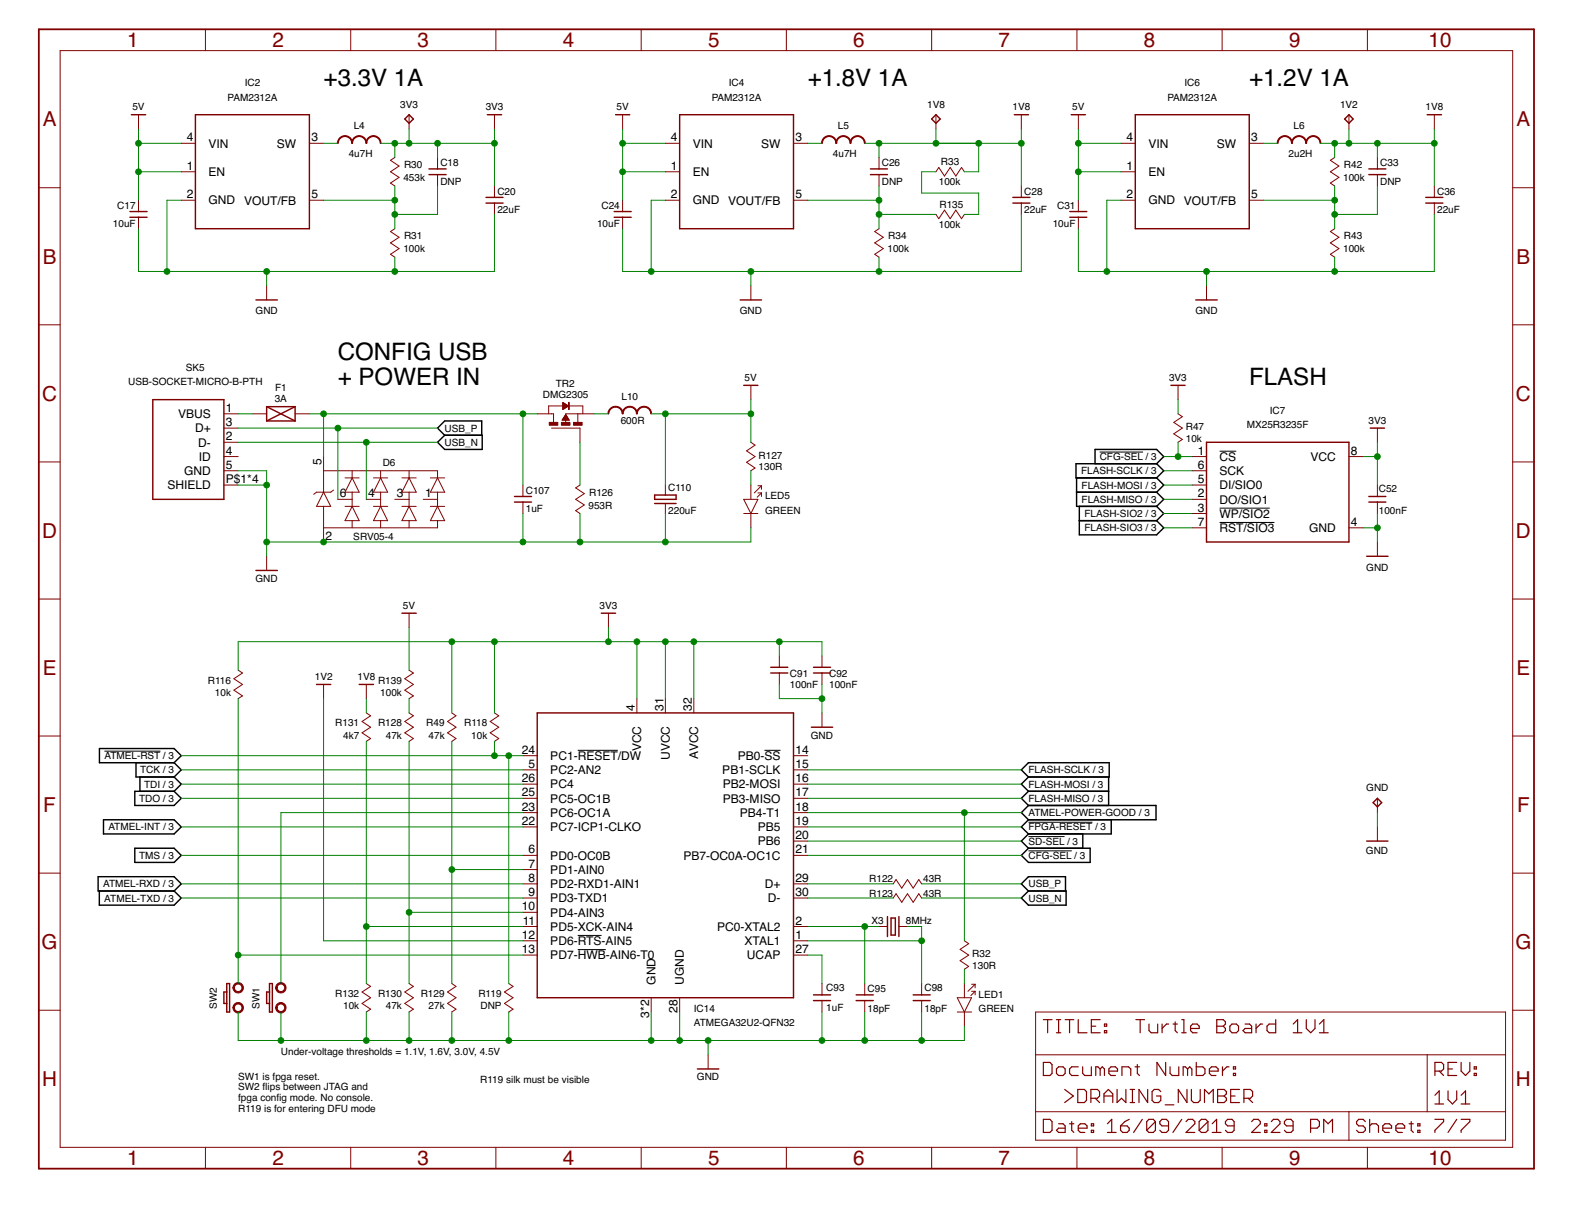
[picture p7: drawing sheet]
<svg xmlns="http://www.w3.org/2000/svg" width="279mm" height="216mm" viewBox="0 0 279 216" stroke-linecap="round" stroke-linejoin="round" font-family="sans-serif">
<path d="M195.5 80.3h7.7M216.8 90.3h8.9M216.8 92.8h9.7M216.8 80.2h2.9M18.6 133.5h9.9M102.7 133.3h7.1M135.9 133.3h2.8M182.8 148.7h6.4M182.8 146.1h11.4M182.8 151.2h7.7M102.7 166.2h4.2M102.7 168.7h5" fill="none" stroke="#000" stroke-width=".18"/>
<g fill="none" stroke="#000" stroke-width=".25">
<path d="M77.8 78.6l1.2-1.3h6.7v2.6h-6.7zM79 77.3l-1.2-1.2 1.2-1.3h6.6v2.5M191.3 84.9v5.1h14.3M191.3 87.5h14.3M191.8 92.5h13.8M191.8 90v5h13.8l1.2-1.2-1.2-1.3M194.6 82.4v-2.5h11l1.2 1.2-1.2 1.3M205.6 87.5l1.2 1.2-1.2 1.3M205.6 82.4l1.2 1.3-1.2 1.2M205.6 82.4h-14.4v2.5h14.4M205.6 84.9l1.2 1.3-1.2 1.3M205.6 90l1.2 1.2-1.2 1.3"/>
<path d="M17.7 133h13.2l1.3 1.3-1.3 1.2h-13.2zM24.2 135.5v2.6h6.7M24.9 138.1v2.5M30.9 135.5l1.3 1.3-1.3 1.3M30.9 138.1l1.3 1.2-1.3 1.3M181.5 136.8l1.3-1.3h14.3v2.6h-14.3zM182.8 138.1l-1.3 1.2 1.3 1.3M197 138.1v5M17.4 155.8h13.5l1.3 1.3-1.3 1.2h-13.5zM17.7 158.3v2.5h13.2l1.3-1.2-1.3-1.3M18.4 145.7h12.5l1.3 1.2-1.3 1.3h-12.5zM24 140.6h6.9l1.3 1.3-1.3 1.2h-6.9z"/>
<path d="M24 150.7h6.9l1.3 1.3-1.3 1.2h-6.9zM181.5 159.6l1.3-1.3h6.7v2.5h-6.7zM182.8 158.3l-1.3-1.2 1.3-1.3h6.6v2.5M182.8 140.6l-1.3 1.3 1.3 1.2M182.8 140.6h14.2M182.8 143.1h22.7v2.6h-22.7M182.8 148.2l-1.3 1.3 1.3 1.2M182.8 150.7h11v2.5h-11l-1.3-1.2zM182.8 145.7l-1.3 1.2 1.3 1.3M182.8 143.1l-1.3 1.3 1.3 1.3M192.4 148.2v2.5M197.5 145.7v2.5h-14.7"/>
</g>
<path d="M6.9 5.2h265.7v202.5h-265.7z" fill="none" stroke="#800000" stroke-width=".32"/>
<g fill="none" stroke="#800000" stroke-width=".18">
<path d="M10.7 9h258.2v194.9h-258.2zM36.5 5.2v3.8M62.3 5.2v3.8M88.1 5.2v3.8M114 5.2v3.8M139.8 5.2v3.8M165.6 5.2v3.8M191.4 5.2v3.8M217.2 5.2v3.8M243 5.2v3.8M6.9 33.4h3.8M24.6 20.4v2.5"/>
<path d="M24.6 35.6v2M24.6 38.6v2M32.2 25.5h2.5M32.2 30.5h2.5M32.2 35.6h2.5M55 25.5h2.5M55 35.6h2.5M70.2 28l-.8 .5 1.5 1-1.5 1 1.5 1-1.5 1 .8 .5M72.7 20.4v2.5M77.8 28v2M77.8 31v2M87.9 20.4v2.5"/>
<path d="M87.9 33v2.1M87.9 36.1v2M110.7 20.4v2.5M110.7 35.6v2M110.7 38.6v2M118.3 25.5h2.5M118.3 30.5h2.5M118.3 35.6h2.5M141 25.5h2.6M141 35.6h2.6M156.2 28v2M156.2 31v2"/>
<path d="M166.3 30.5l.6-.7 1 1.5 1-1.5 1 1.5 1-1.5 .5 .7M166.3 20.4v2.5M166.3 38.1l.6 .8 1-1.6 1 1.6 1-1.6 1 1.6 .5-.8M181.5 20.4v2.5M181.5 33v2.1M181.5 36.1v2M191.7 20.4v2.5M191.7 35.6v2M191.7 38.6v2M199.2 25.5h2.6M199.2 30.5h2.6M199.2 35.6h2.6"/>
<path d="M222 25.5h2.6M222 35.6h2.6M237.2 28l-.7 .5 1.5 1-1.5 1 1.5 1-1.5 1 .7 .5M239.8 20.4v2.5M244.8 28v2M244.8 31v2M254.9 20.4v2.5M254.9 33v2.1M254.9 36.1v2M268.9 33.4h3.7M6.9 57.7h3.8M47.4 50.8v2.5"/>
<path d="M70.2 40.6l-.8 .5 1.5 1.1-1.5 1 1.5 1-1.5 1 .8 .5M133.5 50.8v2.5M156.2 40.6l-.7 .5 1.5 1.1-1.5 1 1.5 1-1.5 1 .7 .5M214.4 50.8v2.5M237.2 40.6l-.7 .5 1.5 1.1-1.5 1 1.5 1-1.5 1 .7 .5M268.9 57.7h3.7M39.8 73.5h2.5M39.8 78.6h2.5M39.8 76.1h2.5M44.9 73.5h2.5M52.5 73.5h2.5M95.5 73.5h2.9v1.6"/>
<path d="M98 76.1h5.1v2.5M99.9 74.6h1.2M100 74.5h1.1M100 74.5h1M100 71.5l1 .6-1 .7zM100 72.7h.1M100 72.7h.2M100 72.6h.3M100 72.5h.4M100 72.5h.5M100 72.4h.7M100 72.3h.8"/>
<path d="M100 72.2h.9M100 72.2h1M100 72.1h.9M100 72h.8M100 71.9h.7M100 71.8h.5M100 71.8h.4M100 71.7h.3M100 71.6h.2M100 71.6h.1M100.1 74.4h.9M100.1 74.3h.9"/>
<path d="M100.2 74.3h.7M100.2 74.2h.7M100.2 74.1h.6M100.3 74.1h.5M100.4 74h.4M100.4 73.9h.3M100.5 73.8h.1M100.5 73.7h.1M100.5 73.7l.7 1h-1.3zM101 72.1h-3.5v1.4M101 72.1h2.6v1.4M102.7 73.5v1.6"/>
<path d="M105.6 73.5h-5.1v1.7M133.5 68.5v2.5M133.5 78.6l.7 .5-1.5 1 1.5 1-1.5 1 1.5 1.1-.7 .5M209.4 68.5v2.5M209.4 73.5l.7 .5-1.5 1.1 1.5 1-1.5 1 1.5 1-.7 .5M244.8 76.1v2.5M6.9 82.1h3.8M39.8 81.1h2.5M39.8 83.7h2.5M39.8 86.2h2.5M47.4 98.8v2.6M57.5 81.1v6.4"/>
<path d="M57.5 90v6.3M57.5 83.7h20.3v1.2M57.5 87.5l1.3 2.5h-2.5zM59.3 87.1l-.5 .4h-2.5l-.5 .3M60 88.7h2.6M61.3 84.9h2.5M61.3 90h2.5M62.6 84.9l1.2 2.6h-2.5zM62.6 90l1.2 2.5h-2.5zM62.6 83.7v1.2M62.6 87.5v2.5M62.6 92.5v1.3"/>
<path d="M65.1 88.7h2.5M66.4 84.9h2.5M66.4 90h2.5M67.6 84.9l1.3 2.6h-2.5zM67.6 90l1.3 2.5h-2.5zM67.6 83.7v1.2M67.6 87.5v2.5M67.6 92.5v1.3M70.2 88.7h2.5M71.4 84.9h2.6M71.4 90h2.6M72.7 83.7v1.2"/>
<path d="M72.7 87.5v2.5M72.7 92.5v1.3M72.7 84.9l1.3 2.6h-2.6zM72.7 90l1.3 2.5h-2.6zM75.2 88.7h2.6M76.5 84.9h2.5M76.5 90h2.5M77.8 87.5v2.5M77.8 92.5v1.3h-20.3M77.8 84.9l1.2 2.6h-2.5zM77.8 90l1.2 2.5h-2.5zM92.9 86.2v2"/>
<path d="M92.9 89.2v2M103.1 86.2l-.8 .5 1.5 1-1.5 1 1.5 1-1.5 1 .8 .5M118.3 86.2v1.8M118.3 89.5v1.7M132.2 91.2h2.5M132.2 88.7h2.5l-1.2 2.5zM133.5 86.2v2.5M133.5 91.2v2.6M134.7 86.3h.6M134.7 87.6h.6M135.3 86.3l-1.2 1.3M135.3 86.3v.7"/>
<path d="M135.3 87.6v.6M135.3 87.6l-.7 .7M211.9 81.1h2.5M211.9 83.7h2.5M211.9 86.2h2.5M211.9 91.2h2.5M211.9 88.7h2.5M211.9 93.8h2.5M239.8 81.1h2.5M239.8 93.8h2.5M244.8 86.2v2M244.8 89.2v2"/>
<path d="M244.8 96.3v2.5M268.9 82.1h3.7M6.9 106.4h3.8M42.3 119.1l.8 .5-1.5 1 1.5 1-1.5 1 1.5 1.1-.8 .4M72.7 109v2.5M72.7 119.1l.8 .5-1.6 1 1.6 1-1.6 1 1.6 1.1-.8 .4M108.1 109v2.5M138.5 116.6v2M138.5 119.6v2M146.1 116.6v2M146.1 119.6v2M268.9 106.4h3.7"/>
<path d="M6.9 130.8h3.8M57.5 121.6v2.5M65.1 126.7l.8 .5-1.6 1 1.6 1-1.6 1 1.6 1-.8 .5M65.1 121.6v2.5M72.7 126.7l.8 .5-1.6 1 1.6 1-1.6 1 1.6 1-.8 .5M80.3 126.7l.7 .5-1.5 1 1.5 1-1.5 1 1.5 1-.7 .5M87.9 126.7l.7 .5-1.5 1 1.5 1-1.5 1 1.5 1-.7 .5M92.9 136.8h2.6M92.9 134.3h2.6M92.9 139.3h2.6M113.2 124.1v2.6M118.3 124.1v2.6"/>
<path d="M123.3 124.1v2.6M141 136.8h2.6M141 134.3h2.6M141 139.3h2.6M146.1 126.7v2.5M268.9 130.8h3.7M6.9 155.2h3.8M92.9 152h2.6M92.9 154.5h2.6M92.9 157.1h2.6M92.9 159.6h2.6M92.9 141.9h2.6"/>
<path d="M92.9 144.4h2.6M92.9 146.9h2.6M141 152h2.6M141 157.1h2.6M141 159.6h2.6M141 141.9h2.6M141 144.4h2.6M141 146.9h2.6M141 149.5h2.6M158.7 159.6l.6-.8 1 1.5 1-1.5 1 1.5 1-1.5 .5 .8M158.7 157.1l.6-.8 1 1.5 1-1.5 1 1.5 1-1.5 .5 .8M244.8 141.9v2.5"/>
<path d="M244.8 146.9v2.6M268.9 155.2h3.7M6.9 179.5h3.8M65.1 174.8l.8 .5-1.6 1 1.6 1-1.6 1 1.6 1-.8 .5M72.7 174.8l.8 .5-1.6 1 1.6 1-1.6 1 1.6 1-.8 .5M80.3 174.8l.7 .5-1.5 1 1.5 1-1.5 1 1.5 1-.7 .5M90.4 174.8l.8 .5-1.5 1 1.5 1-1.5 1 1.5 1-.8 .5M92.9 164.6h2.6M92.9 167.2h2.6M92.9 162.1h2.6M92.9 169.7h2.6M115.7 177.3v2.5"/>
<path d="M120.8 177.3v2.5M141 164.6h2.6M141 167.2h2.6M141 169.7h2.6M146.1 174.8v2M146.1 177.8v2M153.7 174.8v2M153.7 177.8v2M156.2 164.6h1.5M159.8 164.6h1.5M163.8 174.8v2M163.8 177.8v2"/>
<path d="M170.1 179.8h2.6M170.1 177.3h2.6l-1.3 2.5zM171.4 174.8v2.5M171.4 179.8v2.6M171.4 167.2l.8 .5-1.6 1 1.6 1-1.6 1 1.6 1-.8 .5M172.7 174.9h.6M172.7 176.1h.6M173.3 174.9l-1.3 1.2M173.3 174.9v.6M173.3 176.1v.7M173.3 176.1l-.7 .8M184.1 179.8h83.5v22.8h-83.5z"/>
<path d="M268.9 179.5h3.7M125.9 187.4v2.5M184.1 187.4h83.5M184.1 197.5h83.5M239.8 197.5v5.1M253.7 187.4v10.1M36.5 203.9v3.8M62.3 203.9v3.8M88.1 203.9v3.8M114 203.9v3.8M139.8 203.9v3.8M165.6 203.9v3.8"/>
<path d="M191.4 203.9v3.8M217.2 203.9v3.8M243 203.9v3.8"/>
</g>
<g fill="none" stroke="#800000" stroke-width=".21">
<path d="M185.4 188.8h1.2l.4 .4v1.5l-.4 .4h-1.2zM185.4 198.9h1.2l.4 .4v1.6l-.4 .3h-1.2zM185.4 181.2h1.6M186.2 181.2v2.3M187.8 189.9l.4-.3h.7l.4 .3v.8l-.4 .4h-.7l-.4-.4zM187.8 181.2h.7M187.8 183.5h.7M188.2 199.7h.7l.4 .4v1.1h-1.1l-.4-.3 .4-.4h1.1M188.2 181.2v2.3M189.2 193.6l1.6 1.2-1.6 1.1M189.3 181.2h1.6M190.1 199.7h.8"/>
<path d="M190.1 181.2v2.3M190.5 199.3v1.6l.4 .3M191.6 193.6h1.1l.4 .4v1.5l-.4 .4h-1.1zM191.6 181.2v2.3h1.6M191.6 189.6h-1.1l-.4 .3v.8l.4 .4h1.1M192.4 189.6v1.1l.4 .4h1.2v-1.5M193.9 195.2h1.2l.3-.4v-.8l-.3-.4h-1.2v2.3M194 199.7h.4v.4h-.4zM194 182.4h.8M194.7 195.2l.7 .7M195.5 181.2h-1.5v2.3h1.5M195.5 189.9l-.4-.3h-.3v1.5"/>
<path d="M195.5 189.9l.4-.3 .4 .3v1.2M195.5 189.9v1.2M196.2 195.9v-1.5l.8-.8 .8 .8v1.5M196.2 194.8h1.6M196.3 183.1h.4v.4h-.4zM196.3 182h.4v.4h-.4zM196.8 199.7l.8-.8v2.3M197.1 190.3h1.5v-.4l-.4-.3h-.7l-.4 .3v.8l.4 .4h.7M198.5 193.6v2.3l.8-.7 .8 .7v-2.3M199.4 191.1v-1.5h1.2l.4 .3v1.2M200.7 198.9l-.8 .4-.7 .8M200.9 195.9h.8"/>
<path d="M200.9 193.6h.8M201.3 193.6v2.3M201.7 189.6h.8M201.9 181.2h1.5M202.1 189.2v1.5l.4 .4M202.6 181.2v2.3M203 198.9l-1.5 2.3M204 193.6v2.3l-1.6-2.3v2.3M204.2 182v1.1l.4 .4h1.2v-1.5M205.4 199.3v1.6l-.4 .3h-.8l-.4-.3M205.4 199.3l-.4-.4h-.8l-.4 .4v1.6M205.4 199.3l-1.6 1.6"/>
<path d="M206.3 194l-.4-.4h-.8l-.3 .4v1.5l.3 .4h.8l.4-.4v-.7h-.8M206.5 182v1.5M207.1 196.3h1.5M207.2 188.8v2.3l-1.6-2.3v2.3M207.7 182h-.4l-.8 .8M208 189.6v1.1l.3 .4h1.2v-1.5M208.5 182h.8M208.9 181.6v1.5l.4 .4M210 198.9l-1.5 2.3M210 181.2h.4v2.3M210 183.5h.8M210.8 199.3l.4-.4h.8l.4 .4v.4l-1.6 1.5h1.6"/>
<path d="M211 193.6v2.3l-1.6-2.3v2.3M211.1 189.9l-.4-.3h-.4v1.5M211.1 189.9v1.2M211.1 189.9l.4-.3 .3 .3v1.2M211.6 182.8h1.5v-.4l-.3-.4h-.8l-.4 .4v.7l.4 .4h.8M211.8 193.6v1.9l.4 .4h.7l.4-.4v-1.9M212.6 188.8v2.3h1.2l.4-.4v-.8l-.4-.3h-1.2M214.1 195.9v-2.3l.8 .8 .7-.8v2.3M214.7 199.3v1.6l-.4 .3h-.8l-.4-.3M214.7 199.3l-.4-.4h-.8l-.4 .4v1.6M214.7 199.3l-1.6 1.6M214.9 190.3h1.6v-.4l-.4-.3h-.8l-.4 .3v.8l.4 .4h.8"/>
<path d="M215.5 199.7l.7-.8v2.3M216.3 181.2h1.1l.4 .4v.4l-.4 .4 .4 .4v.3l-.4 .4h-1.1zM216.3 182.4h1.1M216.4 193.6h1.2l.4 .4v.4l-.4 .4 .4 .4v.3l-.4 .4h-1.2zM216.4 194.8h1.2M217.3 189.6v1.5M218.4 189.6h-.3l-.8 .7M218.6 182.4l.4-.4h.8l.3 .4v.7l-.3 .4h-.8l-.4-.4zM218.7 194.8h.8M219.2 190.7h.4v.4h-.4zM219.2 189.6h.4v.3h-.4zM220.3 193.6h-1.6v2.3h1.6"/>
<path d="M221.1 195.2h1.1l.4-.4v-.8l-.4-.4h-1.1v2.3M221.3 182h.8l.4 .4v1.1h-1.2l-.4-.4 .4-.3h1.2M221.8 195.2l.8 .7M222.5 199.3l.3-.4h.8l.4 .4v.4l-1.5 1.5h1.5M223.2 182v1.5M224.4 182h-.4l-.8 .8M224.8 199.7h.4v.4h-.4zM226 199.3l.3-.4h.8l.4 .4v.4l-1.5 1.5h1.5M226.7 181.2v2.3h-1.1l-.4-.4v-.7l.4-.4h1.1M229.8 183.5h1.6M229.8 182l.8-.8v2.3M232.2 181.2v1.6l.8 .7 .7-.7v-1.6"/>
<path d="M234.5 182l.8-.8v2.3M234.5 183.5h1.6M242.7 199.3l-.4-.4h-.8l-.4 .4v.4l.4 .4h.8l.4 .4v.4l-.4 .3h-.8l-.4-.3M243.4 198.9v2.3M250.4 199.7h.8M250.8 199.3v1.6l.4 .3M252 199.7h.4v.4h-.4zM255 198.9h1.6v.4l-1.6 1.6v.3M255 190.3h1.2l.4-.4v-.7l-.4-.4h-1.2v2.3M255 194.6l.8-.8v2.4M255 196.2h1.6M255.8 190.3l.8 .8"/>
<path d="M257.4 193.8v1.6l.7 .8 .8-.8v-1.6M257.4 189.9h.7M258.9 198.9l-1.5 2.3M258.9 188.8h-1.5v2.3h1.5M259.7 198.9h1.5v.4l-1.5 1.6v.3M259.7 188.8v1.5l.8 .8 .7-.8v-1.5M259.7 196.2h1.5M259.7 194.6l.8-.8v2.4M262 190.7h.4v.4h-.4zM262 189.6h.4v.3h-.4zM191.6 200.5h1.6v-.4l-.4-.4h-.8l-.4 .4v.8l.4 .3h.8M194 200.9h.4v.3h-.4z"/>
<path d="M196.8 201.2h1.6M199.2 200.1h1.1l.4 .4v.4l-.4 .3h-.8l-.3-.3zM207.7 200.1h-1.2l-.4-.4v-.4l.4-.4h.8l.4 .4v1.6l-.4 .3h-.8l-.4-.3M215.5 201.2h1.5M219.4 200.1h-1.2l-.4-.4v-.4l.4-.4h.8l.4 .4v1.6l-.4 .3h-.8l-.4-.3M224.8 200.9h.4v.3h-.4zM229.8 200.1h-1.1l-.4-.4v-.4l.4-.4h.7l.4 .4v1.6l-.4 .3h-.7l-.4-.3M232.9 200.5h1.2l.4-.4v-.8l-.4-.4h-1.2v2.3M235.3 201.2v-2.3l.8 .8 .7-.8v2.3M243.4 200.1l.4-.4h.8l.4 .4v1.1M245.8 200.5h1.5v-.4l-.4-.4h-.7l-.4 .4v.8l.4 .3h.7M248.1 200.5h1.6v-.4l-.4-.4h-.8l-.4 .4v.8l.4 .3h.8"/>
<path d="M252 200.9h.4v.3h-.4z"/>
</g>
<g fill="none" stroke="#800000" stroke-width=".25">
<path d="M23.1 38.6h3M23.1 37.6h3M23.3 20.4h2.6M34.7 20.4h20.3v20.2h-20.3zM71.9 21.1l.8-.7 .8 .7-.8 .8zM76.2 30h3.1M76.2 31h3.1M86.4 36.1h3M86.4 35.1h3M86.6 20.4h2.6M109.2 38.6h3M109.2 37.6h3"/>
<path d="M109.4 20.4h2.5M120.8 20.4h20.2v20.2h-20.2zM154.7 30h3M154.7 31h3M165.6 21.1l.7-.7 .8 .7-.8 .8zM180 36.1h3M180 35.1h3M180.3 20.4h2.5M190.1 38.6h3.1M190.1 37.6h3.1M190.4 20.4h2.5M201.8 20.4h20.2v20.2h-20.2z"/>
<path d="M239 21.1l.8-.7 .7 .7-.7 .8zM243.3 30h3M243.3 31h3M253.4 36.1h3.1M253.4 35.1h3.1M253.7 20.4h2.5M45.5 53.3h3.8M131.6 53.3h3.7M212.5 53.3h3.8M27.2 71h12.6v17.7h-12.6zM47.4 72.3v2.5M47.4 74.8h5.1"/>
<path d="M47.4 72.3h5.1M47.4 72.3l5.1 2.5M52.5 72.3v2.5M52.5 72.3l-5.1 2.5M132.2 68.5h2.5M208.1 68.5h2.5M214.4 78.6h25.4v17.7h-25.4zM243.5 76.1h2.6M91.4 89.2h3.1M91.4 88.2h3.1M116.4 88h3.8v.7h-3.8zM116.4 89.5h3.8"/>
<path d="M242.9 98.8h3.8M243.3 89.2h3M243.3 88.2h3M45.5 101.4h3.8M71.4 109h2.6M106.9 109h2.5M137 119.6h3M137 118.6h3M144.6 119.6h3M144.6 118.6h3M56.3 121.6h2.5M63.8 121.6h2.6"/>
<path d="M95.5 126.7h45.5v50.6h-45.5zM144.2 129.2h3.8M242.9 149.5h3.8M244.1 142.6l.7-.7 .8 .7-.8 .8zM40.3 174.8h.5v5h-.5zM40.3 176.3h-.5v2h.5M47.9 174.8h.5v5h-.5zM47.9 176.3h-.5v2h.5M144.6 177.8h3M144.6 176.8h3M152.2 177.8h3M152.2 176.8h3"/>
<path d="M157.7 162.9v3.5M158.4 163.1h.7v3.1h-.7zM159.8 162.9v3.5M162.3 177.8h3M162.3 176.8h3M124 189.9h3.8"/>
</g>
<g fill="#800000" stroke="#800000" stroke-width=".18">
<path d="M41.6 178.5a.93 .93 0 0 1 1.5 .1 .93 .93 0 0 1-.5 1.4 .93 .93 0 0 1-1.2-.9h.3a.67 .67 0 0 1 .9-.7 .67 .67 0 0 1 .2 1.1 .67 .67 0 0 1-1.1-.2v-.2h-.3z" fill-rule="evenodd"/>
<path d="M41.8 174.8a.93 .93 0 0 1 1.4 .3 .93 .93 0 0 1-.7 1.3 .93 .93 0 0 1-1.1-.9h.3a.67 .67 0 0 1 .9-.6 .67 .67 0 0 1 .2 1.1 .67 .67 0 0 1-1.1-.3v-.2h-.3v-.3z" fill-rule="evenodd"/>
<path d="M49.2 178.5a.92 .92 0 0 1 1.5 0 .92 .92 0 0 1-.5 1.4 .92 .92 0 0 1-1.2-.8h.3a.68 .68 0 0 1 .9-.6 .68 .68 0 0 1 .2 1.1 .68 .68 0 0 1-1.1-.3v-.2h-.3z" fill-rule="evenodd"/>
<path d="M49.2 175a.92 .92 0 0 1 1.5 0 .92 .92 0 0 1-.5 1.4 .92 .92 0 0 1-1.2-.9h.3a.68 .68 0 0 1 .9-.6 .68 .68 0 0 1 .2 1.2 .68 .68 0 0 1-1.1-.4v-.2h-.3z" fill-rule="evenodd"/>
<path d="M146.4 24.5l.5-.3 .5-.1v.2l-.5 .1-.5 .3-.2 .8h-.2l.1-.5z" fill-rule="evenodd"/>
<path d="M147.4 24.1a1.34 1.34 0 0 1 1.3 1.4h-.2l-.2-.8-.4-.3-.5-.1z" fill-rule="evenodd"/>
<path d="M148.9 24.5l.6-.3 .4-.1v.2l-.5 .1-.4 .3-.3 .8h-.2l.1-.5z" fill-rule="evenodd"/>
<path d="M149.9 24.1a1.3 1.3 0 0 1 1.3 1.4h-.1l-.3-.8-.4-.3-.5-.1z" fill-rule="evenodd"/>
<path d="M151.5 24.5l.5-.3 .4-.1v.2l-.5 .1a1.12 1.12 0 0 0-.7 1.1h-.1l.1-.5z" fill-rule="evenodd"/>
<path d="M152.4 24.1a1.34 1.34 0 0 1 1.4 1.4h-.2l-.2-.8-.4-.3-.6-.1z" fill-rule="evenodd"/>
<path d="M227.4 24.5l.5-.3 .4-.1v.2l-.5 .1-.4 .3-.2 .8h-.2l.1-.5z" fill-rule="evenodd"/>
<path d="M228.3 24.1a1.3 1.3 0 0 1 1.4 1.4h-.1l-.2-.6-.3-.4-.8-.2z" fill-rule="evenodd"/>
<path d="M229.9 24.5l.5-.3 .5-.1v.2l-.5 .1-.4 .3-.3 .8h-.1v-.5z" fill-rule="evenodd"/>
<path d="M230.9 24.1a1.3 1.3 0 0 1 1.3 1.4h-.1l-.3-.8-.4-.3-.5-.1z" fill-rule="evenodd"/>
<path d="M232.5 24.5l.5-.3 .4-.1v.2l-.5 .1-.4 .3-.3 .8h-.1v-.5z" fill-rule="evenodd"/>
<path d="M233.4 24.1a1.3 1.3 0 0 1 1.4 1.4h-.2v-.3a1.19 1.19 0 0 0-1.2-.9z" fill-rule="evenodd"/>
<path d="M60.4 24.5l.5-.3 .4-.1v.2l-.5 .1-.4 .3-.3 .8h-.1v-.5z" fill-rule="evenodd"/>
<path d="M61.3 24.1a1.3 1.3 0 0 1 1.4 1.4h-.2l-.2-.8-.5-.3-.5-.1z" fill-rule="evenodd"/>
<path d="M62.9 24.5l.5-.3 .4-.1v.2l-.5 .1a1.12 1.12 0 0 0-.6 1.1h-.2l.1-.5z" fill-rule="evenodd"/>
<path d="M63.8 24.1a1.34 1.34 0 0 1 1.4 1.4h-.2l-.2-.8-.4-.3-.6-.1z" fill-rule="evenodd"/>
<path d="M65.4 24.5l.5-.3 .5-.1v.2l-.5 .1-.5 .3-.2 .8h-.2l.1-.5z" fill-rule="evenodd"/>
<path d="M66.4 24.1a1.3 1.3 0 0 1 1.3 1.4h-.1l-.3-.8-.4-.3-.5-.1z" fill-rule="evenodd"/>
<path d="M108.5 72.6l.5-.3 .4-.1v.1l-.7 .3-.4 .4-.1 .5h-.1v-.4z" fill-rule="evenodd"/>
<path d="M109.4 72.2a1.3 1.3 0 0 1 1.3 1.3h-.1v-.2a1.14 1.14 0 0 0-1.2-1z" fill-rule="evenodd"/>
<path d="M111 72.6l.5-.3 .4-.1v.1l-.7 .3-.3 .4-.2 .5h-.1l.1-.4z" fill-rule="evenodd"/>
<path d="M111.9 72.2a1.34 1.34 0 0 1 1.4 1.3h-.2l-.1-.5-.3-.4-.8-.3z" fill-rule="evenodd"/>
<path d="M113.5 72.6l.5-.3 .5-.1v.1l-.8 .3-.3 .4-.1 .5h-.2l.1-.4z" fill-rule="evenodd"/>
<path d="M114.5 72.2a1.3 1.3 0 0 1 1.3 1.3h-.1l-.3-.7-.4-.3-.5-.2z" fill-rule="evenodd"/>
</g>
<g fill="#800000" stroke="#800000" stroke-width=".18">
<path d="M97.6 75.1h1.5v.5h-1.5z"/>
<path d="M99.8 75.1h1.5v.5h-1.5z"/>
<path d="M101.9 75.1h1.6v.5h-1.6z"/>
<path d="M101 71.5h.2v1.3h-.2z"/>
</g>
<g fill="none" stroke="#008000" stroke-width=".18">
<path d="M24.6 25.5h7.6M24.6 30.5h7.6M24.6 22.9v12.7M32.2 35.6h-2.5v12.6M57.5 25.5h2.5M57.5 35.6h12.7M67.6 25.5h20.3M70.2 25.5v2.5M70.2 33v7.6M72.7 22.9v2.6M77.8 25.5v2.5M77.8 33v5.1h-7.6"/>
<path d="M87.9 38.1v10.1h-63.3v-7.6M87.9 22.9v10.1M110.7 22.9v12.7M110.7 25.5h7.6M110.7 30.5h7.6M118.3 35.6h-2.6v12.6M143.6 25.5h2.5M143.6 35.6h12.6M153.7 25.5h27.8M156.2 25.5v2.5M156.2 33v7.6M156.2 38.1h10.1"/>
<path d="M166.3 30.5h-2.5v3.8h10.1v3.8h-2.5M166.3 22.9v2.6M173.9 25.5v5h-2.5M181.5 38.1v10.1h-70.8v-7.6M181.5 22.9v10.1M191.7 25.5h7.5M191.7 30.5h7.5M191.7 22.9v12.7M199.2 35.6h-2.5v12.6M224.6 25.5h2.5M224.6 35.6h12.6M234.7 25.5h20.2"/>
<path d="M237.2 25.5v2.5M237.2 33v7.6M239.8 22.9v2.6M244.8 25.5v2.5M244.8 33v5.1h-7.6M254.9 38.1v10.1h-63.2v-7.6M254.9 22.9v10.1M47.4 48.2v2.6M70.2 45.7v2.5M133.5 48.2v2.6M156.2 45.7v2.5M214.4 48.2v2.6"/>
<path d="M237.2 45.7v2.5M42.3 73.5h2.6M42.3 76.1h35.5M42.3 78.6h35.5M55 73.5h40.5M57.5 73.5v7.6M60 76.1v12.6M65.1 78.6v10.1M92.9 73.5v12.7M103.1 78.6v7.6M105.6 73.5h2.5M115.7 73.5h17.8"/>
<path d="M118.3 73.5v12.7M133.5 71v7.6M209.4 71v2.5M209.4 78.6v2.5M244.8 78.6v7.6M42.3 83.7h5.1v15.1M42.3 86.2h5.1M92.9 91.2v5.1M103.1 91.2v5.1M118.3 91.2v5.1M133.5 83.7v2.5M133.5 93.8v2.5h-86.1"/>
<path d="M206.8 93.8h5.1M206.8 83.7h5.1M206.8 86.2h5.1M206.8 88.7h5.1M206.8 81.1h5.1M206.8 91.2h5.1M242.3 93.8h2.5M242.3 81.1h2.5M244.8 91.2v5.1M72.7 111.5v7.6M80.3 114v12.7M87.9 114v12.7"/>
<path d="M108.1 111.5v2.5M113.2 114v10.1M118.3 114v10.1M123.3 114v10.1M138.5 114v2.6M146.1 116.6v-2.6h-103.8v5.1M32.2 136.8h60.7M32.2 139.3h60.7M32.2 134.3h60.7M42.3 124.1v50.7M57.5 124.1v43.1h35.4M65.1 124.1v2.6"/>
<path d="M65.1 131.7v43.1M72.7 124.1v2.6M72.7 131.7v43.1M80.3 131.7v43.1M87.9 131.7v2.6M90.4 134.3v40.5M138.5 121.6v2.5h7.6M143.6 136.8h37.9M143.6 139.3h37.9M146.1 121.6v5.1M32.2 157.1h60.7M32.2 159.6h60.7"/>
<path d="M32.2 141.9h60.7M32.2 146.9h60.7M32.2 152h60.7M80.3 154.5h12.6M92.9 144.4h-43v30.4M143.6 157.1h15.1M143.6 159.6h15.1M143.6 141.9h37.9M143.6 146.9h37.9M143.6 149.5h37.9M143.6 152h37.9M143.6 144.4h37.9"/>
<path d="M163.8 157.1h17.7M163.8 159.6h17.7M171.4 144.4v22.8M244.8 144.4v2.5M42.3 179.8v5.1h129.1v-2.5M42.3 169.7h50.6M49.9 179.8v5.1M65.1 179.8v5.1M65.1 164.6h27.8M72.7 179.8v5.1M72.7 162.1h20.2M80.3 179.8v5.1"/>
<path d="M90.4 179.8v5.1M115.7 179.8v5.1M120.8 179.8v5.1M143.6 169.7h2.5v5.1M143.6 164.6h12.6M143.6 167.2h20.2M146.1 179.8v5.1M153.7 164.6v10.2M153.7 179.8v5.1M161.3 164.6h2.5v10.2M163.8 179.8v5.1M171.4 172.2v2.6"/>
<path d="M125.9 184.9v2.5"/>
</g>
<g fill="#008000" stroke="#008000" stroke-width=".18">
<circle cx="110.7" cy="25.5" r=".51"/>
<circle cx="110.7" cy="30.5" r=".51"/>
<circle cx="191.7" cy="25.5" r=".51"/>
<circle cx="191.7" cy="30.5" r=".51"/>
<circle cx="24.6" cy="25.5" r=".51"/>
<circle cx="24.6" cy="30.5" r=".51"/>
<circle cx="118.3" cy="73.5" r=".51"/>
<circle cx="133.5" cy="73.5" r=".51"/>
<circle cx="146.1" cy="124.1" r=".51"/>
<circle cx="146.1" cy="184.9" r=".51"/>
<circle cx="120.8" cy="184.9" r=".51"/>
<circle cx="125.9" cy="184.9" r=".51"/>
<circle cx="153.7" cy="184.9" r=".51"/>
<circle cx="115.7" cy="184.9" r=".51"/>
<circle cx="90.4" cy="184.9" r=".51"/>
<circle cx="80.3" cy="184.9" r=".51"/>
<circle cx="49.9" cy="184.9" r=".51"/>
<circle cx="65.1" cy="184.9" r=".51"/>
<circle cx="72.7" cy="184.9" r=".51"/>
<circle cx="163.8" cy="184.9" r=".51"/>
<circle cx="244.8" cy="93.8" r=".51"/>
<circle cx="133.5" cy="48.2" r=".51"/>
<circle cx="156.2" cy="48.2" r=".51"/>
<circle cx="115.7" cy="48.2" r=".51"/>
<circle cx="214.4" cy="48.2" r=".51"/>
<circle cx="237.2" cy="48.2" r=".51"/>
<circle cx="196.7" cy="48.2" r=".51"/>
<circle cx="47.4" cy="48.2" r=".51"/>
<circle cx="70.2" cy="48.2" r=".51"/>
<circle cx="29.7" cy="48.2" r=".51"/>
<circle cx="47.4" cy="86.2" r=".51"/>
<circle cx="118.3" cy="96.3" r=".51"/>
<circle cx="47.4" cy="96.3" r=".51"/>
<circle cx="92.9" cy="96.3" r=".51"/>
<circle cx="103.1" cy="96.3" r=".51"/>
<circle cx="57.5" cy="96.3" r=".51"/>
<circle cx="60" cy="76.1" r=".51"/>
<circle cx="65.1" cy="78.6" r=".51"/>
<circle cx="153.7" cy="164.6" r=".51"/>
<circle cx="163.8" cy="167.2" r=".51"/>
<circle cx="209.4" cy="81.1" r=".51"/>
<circle cx="87.9" cy="134.3" r=".51"/>
<circle cx="90.4" cy="134.3" r=".51"/>
<circle cx="42.3" cy="169.7" r=".51"/>
<circle cx="80.3" cy="154.5" r=".51"/>
<circle cx="72.7" cy="162.1" r=".51"/>
<circle cx="65.1" cy="164.6" r=".51"/>
<circle cx="72.7" cy="25.5" r=".51"/>
<circle cx="70.2" cy="25.5" r=".51"/>
<circle cx="77.8" cy="25.5" r=".51"/>
<circle cx="87.9" cy="25.5" r=".51"/>
<circle cx="113.2" cy="114" r=".51"/>
<circle cx="118.3" cy="114" r=".51"/>
<circle cx="87.9" cy="114" r=".51"/>
<circle cx="108.1" cy="114" r=".51"/>
<circle cx="138.5" cy="114" r=".51"/>
<circle cx="123.3" cy="114" r=".51"/>
<circle cx="80.3" cy="114" r=".51"/>
<circle cx="166.3" cy="25.5" r=".51"/>
<circle cx="173.9" cy="25.5" r=".51"/>
<circle cx="181.5" cy="25.5" r=".51"/>
<circle cx="156.2" cy="25.5" r=".51"/>
<circle cx="239.8" cy="25.5" r=".51"/>
<circle cx="237.2" cy="25.5" r=".51"/>
<circle cx="254.9" cy="25.5" r=".51"/>
<circle cx="244.8" cy="25.5" r=".51"/>
<circle cx="171.4" cy="144.4" r=".51"/>
<circle cx="156.2" cy="38.1" r=".51"/>
<circle cx="156.2" cy="35.6" r=".51"/>
<circle cx="237.2" cy="38.1" r=".51"/>
<circle cx="237.2" cy="35.6" r=".51"/>
<circle cx="70.2" cy="35.6" r=".51"/>
<circle cx="70.2" cy="38.1" r=".51"/>
<circle cx="92.9" cy="73.5" r=".51"/>
<circle cx="57.5" cy="73.5" r=".51"/>
<circle cx="244.8" cy="81.1" r=".51"/>
</g>
<g font-size="4.3">
<text x="57.5" y="15.3">+3.3V 1A</text>
<text x="143.6" y="15.3">+1.8V 1A</text>
<text x="222" y="15.3">+1.2V 1A</text>
<text x="60" y="63.9">CONFIG USB</text>
<text x="60" y="68.5">+ POWER IN</text>
<text x="222" y="68.5">FLASH</text>
</g>
<g font-size="3.7" fill="#800000">
<text x="22.6" y="8.4">1</text>
<text x="48.4" y="8.4">2</text>
<text x="74.2" y="8.4">3</text>
<text x="100" y="8.4">4</text>
<text x="125.8" y="8.4">5</text>
<text x="151.7" y="8.4">6</text>
<text x="177.5" y="8.4">7</text>
<text x="203.3" y="8.4">8</text>
<text x="229.1" y="8.4">9</text>
<text x="253.9" y="8.4">10</text>
<text x="7.6" y="22.5">A</text>
<text x="269.5" y="22.5">A</text>
<text x="7.6" y="46.8">B</text>
<text x="269.5" y="46.8">B</text>
<text x="7.5" y="71.2">C</text>
<text x="269.4" y="71.2">C</text>
<text x="7.5" y="95.5">D</text>
<text x="269.4" y="95.5">D</text>
<text x="7.6" y="119.9">E</text>
<text x="269.5" y="119.9">E</text>
<text x="7.7" y="144.3">F</text>
<text x="269.6" y="144.3">F</text>
<text x="7.4" y="168.6">G</text>
<text x="269.3" y="168.6">G</text>
<text x="7.5" y="193">H</text>
<text x="269.4" y="193">H</text>
<text x="22.6" y="207.1">1</text>
<text x="48.4" y="207.1">2</text>
<text x="74.2" y="207.1">3</text>
<text x="100" y="207.1">4</text>
<text x="125.8" y="207.1">5</text>
<text x="151.7" y="207.1">6</text>
<text x="177.5" y="207.1">7</text>
<text x="203.3" y="207.1">8</text>
<text x="229.1" y="207.1">9</text>
<text x="253.9" y="207.1">10</text>
</g>
<g font-size="2.1">
<text x="33.2" y="25.1">4</text>
<text x="37.1" y="26.2">VIN</text>
<text x="49.2" y="26.2">SW</text>
<text x="55.3" y="25.1">3</text>
<text x="119.3" y="25.1">4</text>
<text x="123.1" y="26.2">VIN</text>
<text x="135.3" y="26.2">SW</text>
<text x="141.4" y="25.1">3</text>
<text x="200.2" y="25.1">4</text>
<text x="204.1" y="26.2">VIN</text>
<text x="216.3" y="26.2">SW</text>
<text x="222.4" y="25.1">3</text>
<text x="33.2" y="30.2">1</text>
<text x="33.2" y="35.2">2</text>
<text x="37.1" y="31.3">EN</text>
<text x="55.3" y="35.2">5</text>
<text x="119.3" y="30.2">1</text>
<text x="119.3" y="35.2">2</text>
<text x="123.1" y="31.3">EN</text>
<text x="141.4" y="35.2">5</text>
<text x="200.2" y="30.2">1</text>
<text x="200.2" y="35.2">2</text>
<text x="204.1" y="31.3">EN</text>
<text x="222.4" y="35.2">5</text>
<text x="37.1" y="36.3">GND</text>
<text x="43.4" y="36.3">VOUT/FB</text>
<text x="123.1" y="36.3">GND</text>
<text x="129.4" y="36.3">VOUT/FB</text>
<text x="204.1" y="36.3">GND</text>
<text x="210.4" y="36.3">VOUT/FB</text>
<text x="31.7" y="74.3">VBUS</text>
<text x="34.7" y="76.8">D+</text>
<text x="40.2" y="73.2">1</text>
<text x="40.2" y="75.7">3</text>
<text x="35.2" y="79.4">D-</text>
<text x="35.3" y="81.9">ID</text>
<text x="40.2" y="78.2">2</text>
<text x="40.2" y="80.8">4</text>
<text x="40.2" y="83.3">5</text>
<text x="57.2" y="82.7" transform="rotate(-90 57.2 82.7)">5</text>
<text x="212.9" y="80.8">1</text>
<text x="212.9" y="83.3">6</text>
<text x="216.8" y="81.9">CS</text>
<text x="232.9" y="81.9">VCC</text>
<text x="240.1" y="80.8">8</text>
<text x="29.7" y="87">SHIELD</text>
<text x="32.7" y="84.4">GND</text>
<text x="40.2" y="85.8">P$1*4</text>
<text x="60.4" y="88.4">6</text>
<text x="65.5" y="88.4">4</text>
<text x="70.5" y="88.4">3</text>
<text x="75.6" y="88.4">1</text>
<text x="212.9" y="85.8">5</text>
<text x="212.9" y="88.4">2</text>
<text x="216.8" y="87">DI/SIO0</text>
<text x="216.8" y="89.5">DO/SIO1</text>
<text x="216.8" y="84.4">SCK</text>
<text x="57.9" y="96">2</text>
<text x="212.9" y="90.9">3</text>
<text x="212.9" y="93.4">7</text>
<text x="216.8" y="92">WP/SIO2</text>
<text x="216.8" y="94.5">RST/SIO3</text>
<text x="232.7" y="94.5">GND</text>
<text x="240.1" y="93.4">4</text>
<text x="112.8" y="126.3" transform="rotate(-90 112.8 126.3)">4</text>
<text x="117.9" y="126.3" transform="rotate(-90 117.9 126.3)">31</text>
<text x="123" y="126.3" transform="rotate(-90 123 126.3)">32</text>
<text x="92.8" y="133.9">24</text>
<text x="93.9" y="136.5">5</text>
<text x="97.8" y="137.6">PC2-AN2</text>
<text x="97.8" y="135">PC1-RESET/DW</text>
<text x="114" y="133.5" transform="rotate(-90 114 133.5)">VCC</text>
<text x="119" y="135.1" transform="rotate(-90 119 135.1)">UVCC</text>
<text x="124.1" y="134.8" transform="rotate(-90 124.1 134.8)">AVCC</text>
<text x="128.4" y="137.6">PB1-SCLK</text>
<text x="131.1" y="135">PB0-SS</text>
<text x="141.4" y="133.9">14</text>
<text x="141.4" y="136.5">15</text>
<text x="92.8" y="141.5">25</text>
<text x="92.8" y="139">26</text>
<text x="97.8" y="142.6">PC5-OC1B</text>
<text x="97.8" y="140.1">PC4</text>
<text x="128.5" y="140.1">PB2-MOSI</text>
<text x="128.5" y="142.6">PB3-MISO</text>
<text x="141.4" y="139">16</text>
<text x="141.4" y="141.5">17</text>
<text x="92.8" y="146.6">22</text>
<text x="92.8" y="144">23</text>
<text x="97.8" y="147.7">PC7-ICP1-CLKO</text>
<text x="97.8" y="145.2">PC6-OC1A</text>
<text x="131.5" y="145.2">PB4-T1</text>
<text x="134.7" y="147.7">PB5</text>
<text x="141.4" y="144">18</text>
<text x="141.4" y="146.6">19</text>
<text x="141.4" y="149.1">20</text>
<text x="93.9" y="151.6">6</text>
<text x="93.9" y="154.2">7</text>
<text x="97.8" y="152.7">PD0-OC0B</text>
<text x="97.8" y="155.3">PD1-AIN0</text>
<text x="121.5" y="152.8">PB7-OC0A-OC1C</text>
<text x="134.7" y="150.2">PB6</text>
<text x="141.4" y="151.6">21</text>
<text x="92.8" y="161.8">10</text>
<text x="93.9" y="156.7">8</text>
<text x="93.9" y="159.2">9</text>
<text x="97.8" y="157.8">PD2-RXD1-AIN1</text>
<text x="97.8" y="160.3">PD3-TXD1</text>
<text x="135.9" y="157.8">D+</text>
<text x="136.4" y="160.3">D-</text>
<text x="141.4" y="156.7">29</text>
<text x="141.4" y="159.2">30</text>
<text x="92.8" y="166.8">12</text>
<text x="92.9" y="164.3">11</text>
<text x="97.8" y="162.9">PD4-AIN3</text>
<text x="97.8" y="165.4">PD5-XCK-AIN4</text>
<text x="97.8" y="167.9">PD6-RTS-AIN5</text>
<text x="127.5" y="165.4">PC0-XTAL2</text>
<text x="132.3" y="167.9">XTAL1</text>
<text x="141.4" y="166.8">1</text>
<text x="141.4" y="164.3">2</text>
<text x="92.8" y="169.4">13</text>
<text x="97.8" y="170.5">PD7-HWB-AIN6-T0</text>
<text x="132.8" y="170.5">UCAP</text>
<text x="141.4" y="169.4">27</text>
<text x="116.5" y="175" transform="rotate(-90 116.5 175)">GND</text>
<text x="121.6" y="175" transform="rotate(-90 121.6 175)">UGND</text>
<text x="115.4" y="180.9" transform="rotate(-90 115.4 180.9)">3*2</text>
<text x="120.4" y="180" transform="rotate(-90 120.4 180)">28</text>
</g>
<g font-size="1.8">
<text x="40.4" y="17.9">PAM2312A</text>
<text x="43.5" y="15.3">IC2</text>
<text x="126.5" y="17.9">PAM2312A</text>
<text x="129.5" y="15.3">IC4</text>
<text x="207.5" y="17.9">PAM2312A</text>
<text x="210.5" y="15.3">IC6</text>
<text x="23.5" y="19.6">5V</text>
<text x="62.9" y="22.9">L4</text>
<text x="71.1" y="19.1">3V3</text>
<text x="86.3" y="19.6">3V3</text>
<text x="109.6" y="19.6">5V</text>
<text x="148.9" y="22.9">L5</text>
<text x="164.8" y="19.1">1V8</text>
<text x="180" y="19.6">1V8</text>
<text x="190.6" y="19.6">5V</text>
<text x="229.9" y="22.9">L6</text>
<text x="238.2" y="19.1">1V2</text>
<text x="253.4" y="19.6">1V8</text>
<text x="62" y="28">4u7H</text>
<text x="71.8" y="29.9">R30</text>
<text x="78.3" y="29.5">C18</text>
<text x="148" y="28">4u7H</text>
<text x="156.7" y="29.5">C26</text>
<text x="167.2" y="29.4">R33</text>
<text x="229" y="28">2u2H</text>
<text x="238.9" y="29.9">R42</text>
<text x="245.3" y="29.5">C33</text>
<text x="71.7" y="32.2">453k</text>
<text x="78.3" y="32.8">DNP</text>
<text x="88.4" y="34.6">C20</text>
<text x="156.7" y="32.8">DNP</text>
<text x="166.9" y="32.9">100k</text>
<text x="182" y="34.6">C28</text>
<text x="238.7" y="32.2">100k</text>
<text x="245.3" y="32.8">DNP</text>
<text x="255.4" y="34.6">C36</text>
<text x="20.1" y="40.4">10uF</text>
<text x="20.9" y="37.1">C17</text>
<text x="88.4" y="37.9">22uF</text>
<text x="106.1" y="40.4">10uF</text>
<text x="106.9" y="37.1">C24</text>
<text x="166.9" y="40.5">100k</text>
<text x="167" y="37">R135</text>
<text x="182" y="37.9">22uF</text>
<text x="187.1" y="40.4">10uF</text>
<text x="187.9" y="37.1">C31</text>
<text x="255.4" y="37.9">22uF</text>
<text x="71.7" y="44.8">100k</text>
<text x="71.8" y="42.5">R31</text>
<text x="157.7" y="44.8">100k</text>
<text x="157.9" y="42.5">R34</text>
<text x="238.7" y="44.8">100k</text>
<text x="238.9" y="42.5">R43</text>
<text x="45.4" y="55.8">GND</text>
<text x="131.5" y="55.8">GND</text>
<text x="212.5" y="55.8">GND</text>
<text x="33" y="65.9">SK5</text>
<text x="22.8" y="68.5">USB-SOCKET-MICRO-B-PTH</text>
<text x="48.8" y="71.5">3A</text>
<text x="48.9" y="69.5">F1</text>
<text x="96.5" y="70.8">DMG2305</text>
<text x="98.8" y="68.7">TR2</text>
<text x="110.5" y="71">L10</text>
<text x="132.3" y="67.7">5V</text>
<text x="207.8" y="67.7">3V3</text>
<text x="79" y="76.7">USB_P</text>
<text x="110.3" y="75.3">600R</text>
<text x="210.8" y="76.5">R47</text>
<text x="221.6" y="76.1">MX25R3235F</text>
<text x="225.7" y="73.5">IC7</text>
<text x="243.2" y="75.3">3V3</text>
<text x="68" y="82.8">D6</text>
<text x="79" y="79.2">USB_N</text>
<text x="134.8" y="83.5">130R</text>
<text x="134.8" y="81.5">R127</text>
<text x="195.5" y="81.8">CFG-SEL / 3</text>
<text x="210.8" y="78.5">10k</text>
<text x="93.5" y="87.7">C107</text>
<text x="104.7" y="88.1">R126</text>
<text x="118.8" y="87.2">C110</text>
<text x="136" y="88.7">LED5</text>
<text x="192.1" y="84.3">FLASH-SCLK / 3</text>
<text x="192.2" y="89.4">FLASH-MISO / 3</text>
<text x="192.2" y="86.8">FLASH-MOSI / 3</text>
<text x="245.1" y="87.5">C52</text>
<text x="62.8" y="95.9">SRV05-4</text>
<text x="93.5" y="91">1uF</text>
<text x="104.6" y="90.4">953R</text>
<text x="118.8" y="91.3">220uF</text>
<text x="136" y="91.3">GREEN</text>
<text x="192.7" y="91.9">FLASH-SIO2 / 3</text>
<text x="192.7" y="94.4">FLASH-SIO3 / 3</text>
<text x="245.1" y="91.3">100nF</text>
<text x="242.8" y="101.4">GND</text>
<text x="45.4" y="103.4">GND</text>
<text x="71.6" y="108.2">5V</text>
<text x="106.6" y="108.2">3V3</text>
<text x="36.9" y="121.5">R116</text>
<text x="38.2" y="123.6">10k</text>
<text x="56" y="120.9">1V2</text>
<text x="63.5" y="120.9">1V8</text>
<text x="67.2" y="121.5">R139</text>
<text x="67.6" y="123.6">100k</text>
<text x="140.4" y="122.3">100nF</text>
<text x="140.4" y="120.4">C91</text>
<text x="147.4" y="122.3">100nF</text>
<text x="147.4" y="120.4">C92</text>
<text x="59.6" y="129.1">R131</text>
<text x="61" y="131.2">4k7</text>
<text x="67.2" y="129.1">R128</text>
<text x="68.6" y="131.2">47k</text>
<text x="75.8" y="129.1">R49</text>
<text x="76.2" y="131.2">47k</text>
<text x="82.5" y="129.1">R118</text>
<text x="83.8" y="131.2">10k</text>
<text x="144.1" y="131.2">GND</text>
<text x="18.6" y="134.9">ATMEL-RST / 3</text>
<text x="24.9" y="137.4">TCK / 3</text>
<text x="182.8" y="137.4">FLASH-SCLK / 3</text>
<text x="24.7" y="142.5">TDO / 3</text>
<text x="25.6" y="140">TDI / 3</text>
<text x="182.8" y="142.5">FLASH-MISO / 3</text>
<text x="182.8" y="140">FLASH-MOSI / 3</text>
<text x="242.8" y="140.6">GND</text>
<text x="19.3" y="147.6">ATMEL-INT / 3</text>
<text x="182.8" y="147.6">FPGA-RESET / 3</text>
<text x="182.8" y="145">ATMEL-POWER-GOOD / 3</text>
<text x="24.7" y="152.6">TMS / 3</text>
<text x="182.8" y="150.1">SD-SEL / 3</text>
<text x="182.8" y="152.6">CFG-SEL / 3</text>
<text x="242.8" y="151.7">GND</text>
<text x="18.3" y="157.7">ATMEL-RXD / 3</text>
<text x="18.5" y="160.2">ATMEL-TXD / 3</text>
<text x="154.5" y="159.3">R123</text>
<text x="154.5" y="156.8">R122</text>
<text x="164.1" y="159.3">43R</text>
<text x="164.1" y="156.8">43R</text>
<text x="182.8" y="157.7">USB_P</text>
<text x="182.8" y="160.2">USB_N</text>
<text x="154.9" y="164.1">X3</text>
<text x="161" y="164.1">8MHz</text>
<text x="172.8" y="172.1">130R</text>
<text x="172.8" y="170.1">R32</text>
<text x="38.5" y="179.3" transform="rotate(-90 38.5 179.3)">SW2</text>
<text x="46.1" y="179.3" transform="rotate(-90 46.1 179.3)">SW1</text>
<text x="59.6" y="177.2">R132</text>
<text x="61" y="179.3">10k</text>
<text x="67.2" y="177.2">R130</text>
<text x="68.6" y="179.3">47k</text>
<text x="74.8" y="177.2">R129</text>
<text x="76.2" y="179.3">27k</text>
<text x="85" y="177.2">R119</text>
<text x="85.4" y="179.3">DNP</text>
<text x="123.3" y="179.8">IC14</text>
<text x="146.9" y="179.6">1uF</text>
<text x="146.9" y="176">C93</text>
<text x="154.2" y="179.8">18pF</text>
<text x="154.2" y="176.3">C95</text>
<text x="164.3" y="179.8">18pF</text>
<text x="164.3" y="176.2">C98</text>
<text x="173.9" y="179.8">GREEN</text>
<text x="173.9" y="177.3">LED1</text>
<text x="123.3" y="182.4">ATMEGA32U2-QFN32</text>
<text x="42.3" y="191.8">SW1 is fpga reset.</text>
<text x="49.9" y="187.4">Under-voltage thresholds = 1.1V, 1.6V, 3.0V, 4.5V</text>
<text x="123.9" y="192">GND</text>
<text x="42.3" y="193.7">SW2 fips between JTAG and</text>
<text x="42.3" y="195.6">fpga confg mode. No console.</text>
<text x="42.3" y="197.5">R119 is for entering DFU mode</text>
<text x="46.7" y="193.7">l</text>
<text x="49.2" y="195.6">i</text>
<text x="85.4" y="192.5">R119 silk must be visible</text>
</g>
</svg>
